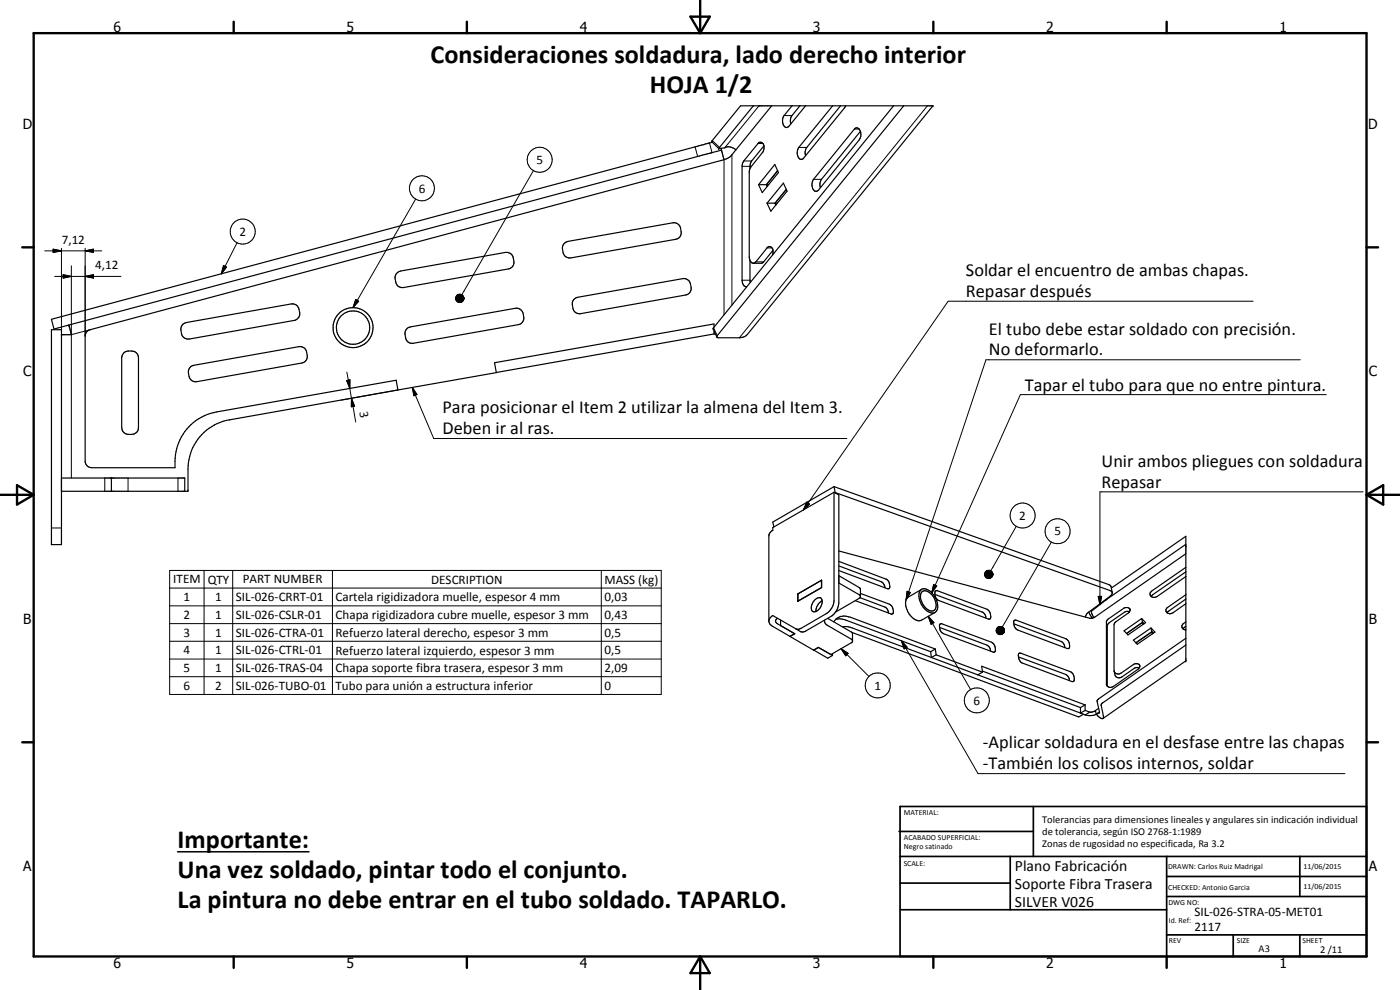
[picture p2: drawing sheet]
<svg xmlns="http://www.w3.org/2000/svg" width="420mm" height="297mm" viewBox="0 0 420 297" stroke-linecap="round" stroke-linejoin="round" font-family="sans-serif">
<g fill="none" stroke="#000" stroke-width=".35">
<path d="M226.1 31.7l-10.4 12.9M231.6 31.7l-12.4 15.2-1.9 1M237.7 31.7l-2.4 3a2.44 2.44 0 0 0 .7 3.6l.8-.5 5-6.1M240.1 31.7l-2.5 3.1-.4 1.5 .1 .9M249.9 31.7l-10.2 12.5a2.34 2.34 0 0 0 .7 3.6l.6-.2 12.8-15.9M252.3 31.7l-10.2 12.5a3.1 3.1 0 0 0-.3 2.5M256.6 38.6a1.14 1.14 0 0 1 1.2 0 1.14 1.14 0 0 1 .5 1.2v1l-.4 1.2-12.3 15a1.12 1.12 0 0 1-1.3 .2 1.12 1.12 0 0 1-.6-1.2v-.7l.3-1.3zM258.2 39.4l-11.7 14.4a2.89 2.89 0 0 0-.3 2.5M268.2 31.7l-54.1 66.7 1 2.7M271.2 31.7l-56.1 69.3 .1 .2 .3 .1h6.4l1.2-.2 1.2-.8 55.7-68.6h-57.8l-8.6 10.7 .2 .3-198.4 53.1 .8 2.9 200.3-53.7M213.8 42.7l1.9 1.9M215.7 44.6l1.8-.2a2.99 2.99 0 0 1 3.4 .6"/>
<path d="M216.4 44.5l.1 .5M216.5 45l.8 2.9M216.5 45.1h.1M217.3 47.9l-190.6 51.1-.7 .6-.4 .9v38.2a1.98 1.98 0 0 0 1.9 1.6h25a15.2 15.2 0 0 1 12.4-16.7l54-9.5 .5 2.9M225.1 50.5l-.2 .9v25.9a1.73 1.73 0 0 0 1.1 1.7M227.7 55.4h3M229.3 43.8l-3.7 4.5a2.89 2.89 0 0 0-.5 2.2M229.3 43.7a1 1 0 0 0-.7-.9 1 1 0 0 0-1.1 .3l-4.3 5.2-.5 1.6v34.2a1.75 1.75 0 0 0 1.4 1.9M229.3 43.7v1l-.3 .9-3.9 4.9M232.5 49.4l1.1 2.4-4.8 6-1.1-2.4zM233.4 51.2l-3.4 4.2 .3 .5M235.1 54.9l1.1 2.5-4.9 6-1.1-2.4z"/>
<path d="M236 56.8l-3.4 4.2 .2 .5M169.2 73.2l1.2-.8 31.6-5.6a2.44 2.44 0 0 1 2.5 3 1.98 1.98 0 0 1-1.7 2l-31.5 5.6a2.65 2.65 0 0 1-2.1-4.2zM225.1 78.1l.1 6.7M230.2 61h3M231.8 76.5a1.66 1.66 0 0 0-.9-2.5l-.7 .4-3.3 4.2-.9 .4M232 75.1l-2.9 3.6-.6 .3h-2.4M15.4 98.9h3v64.5h-3zM20.6 97.5l.8 2.9h-3M54.7 97.5l1.2-.7 31.5-5.6a2.56 2.56 0 0 1 2.5 2.1 2.56 2.56 0 0 1-1.6 2.8l-31.5 5.6a2.43 2.43 0 0 1-2.5-2.9zM119 82l1.2-.7 31.5-5.6a2.65 2.65 0 0 1 2.4 1.7 2.65 2.65 0 0 1-.6 2.9l-.9 .4-31.5 5.6a2.6 2.6 0 0 1-2.4-1.5 2.6 2.6 0 0 1 .3-2.8zM122 98.8l.5-.5 .7-.2 31.5-5.6a2.05 2.05 0 0 1 2.3 1.6 2.27 2.27 0 0 1-1.4 3.3l-31.6 5.6a1.94 1.94 0 0 1-2.3-1.6l-.2-1.3zM172.2 89.9l1.2-.7 31.5-5.6a2.26 2.26 0 0 1 2.5 2.6 2.03 2.03 0 0 1-1.6 2.3l-31.5 5.6a1.96 1.96 0 0 1-2.4-1.6l-.2-1.3z"/>
<path d="M214.3 98.2v-1l-65.9 11.6 .6 3M214.3 99.3v.9M37.2 105.8a2.84 2.84 0 0 1 4.2 .8l.2 21.7a2.4 2.4 0 0 1-3.4 2 2.09 2.09 0 0 1-1.7-2v-21l.1-.7zM57.2 110l1-.4 31.5-5.6a2.24 2.24 0 0 1 2.5 2.6 1.96 1.96 0 0 1-1.6 2.3l-31.5 5.6a2.27 2.27 0 0 1-2.6-2.6v-.7zM119.4 117l-50.6 9a15 15 0 0 0-12.4 14.7v6.7h-38M149 111.8l-29.6 5.2M214.3 100.2l-65.3 11.6M214.7 100.2h-.4M18.4 143.4h37v4M33.4 143.4v4M250.3 146l82.4 29.4 .7 .5 .4 1.9M250.3 147.7l1.4 .8v32.4a5.2 5.2 0 0 1-2.3 4.1l-7.9 4.5-1.1 .1-1.6-1"/>
<path d="M250.3 147.7v32.4a5 5 0 0 1-2.4 4l-7.5 4.4-.8 .3-.8-.2M250.3 147.7l-18.4 10.6v.8l-.8 .7-.3 .6-.1 26.1 .2 .5 .7 .7 5.5 3.2M250.3 146l-18.4 10.6 .3 1.5M250.3 146l.3 1.8M250.6 147.8l82.5 29.4a.76 .76 0 0 1 .7 .4 .76 .76 0 0 1-.2 .9l-6.9 5.2M250.6 147.8v.1M239.4 178.2h.1M239.5 178.2v2.1M246.5 174.1l-7 4.1M246.5 174.1h.1M246.6 176.3l-7.2 4.1v-2.2M246.6 176.3v-2.2l-7.2 4.1"/>
<path d="M246.6 176.3l-7.1 4M251.7 172.7l6.3 3.7 .2 .3v2.5l-7.4 4.4M251.7 169.8l12.9 4.8a2.19 2.19 0 0 1 1 1.8M251.7 168.4l14.1 5.3a2.17 2.17 0 0 1 1 2.9h-.5l-14.6-5.4M251.7 165.3l75.4 20.2 1.2-.2M251.7 174.9l6.1 3.5 .4 .5M258.1 179.3l7.4 2.8a2.14 2.14 0 0 1 1.1 1.8M258.2 178.1l8.7 3.2a2.23 2.23 0 0 1 .9 2.9l-.3 .1-10.8-4.1M276.1 177.2a2.26 2.26 0 0 1 3.4 .5 4.9 4.9 0 0 1 1.5 5.8 2.29 2.29 0 0 1-3.4-.7 5.2 5.2 0 0 1-1.5-5.6zM276.6 176.8l-4 2.4a3.3 3.3 0 0 0-.2 4.1 4.2 4.2 0 0 0 3.9 2.9l4.3-2.4M276.7 177.6a2.49 2.49 0 0 1 3.4 1.4 3.3 3.3 0 0 1 .3 4.1 2.17 2.17 0 0 1-2.9-1 3.9 3.9 0 0 1-.8-4.5zM280.6 178.4l14.2 5.2a2.01 2.01 0 0 1 1.1 1.9"/>
<path d="M280.7 177.3l.6-.1 15.1 5.7a2.28 2.28 0 0 1 .7 2.8h-.5l-15.1-5.6a2.33 2.33 0 0 1-.8-2.8zM333.5 176.4l22.4-15.5v37.4l-24.9 17.3M355.9 178.4l-5.5 3.8a.99 .99 0 0 0-.1 1.7M355.9 173l-8.7 6-.7 .2-1-.2M355.9 171.6l-10 6.9-.4 .5M355.9 179.7l-5.6 4.2M355.9 170.2l-10.3 7.1-.5 .9 .4 .8M355.9 166.2l-27.6 19.1M355.9 163.3l-23.8 16.5-4.5 3.6M230.7 186.2l.4-.8 .8-.7 6.9 3.9M233.3 185.5a.84 .84 0 0 0-.6 .9 .84 .84 0 0 0 .6 .8l5.2 2.9-1.4 .8M234.3 186.1v1.6l4.2 2.5-1.4 .8"/>
<path d="M237.1 191l11.3 6.5 1.4-.8M237.1 190.9v.1M239.5 180.3v.1M244.3 195l1.3-.7 4.2 2.4M244.5 180.1a1.19 1.19 0 0 1 1.1-.8 1.19 1.19 0 0 1 1.1 .8 3.2 3.2 0 0 1-2.1 3.5 1.19 1.19 0 0 1-1.1-.7 1.19 1.19 0 0 1 .1-1.2zM246.7 180.3a3.7 3.7 0 0 0-1.8 3.1M247.5 186.1l.1 .7 .5 .7 7.6 4.4 .2 .3M248.4 185.5l7.3 4.2 .2 .3v2.5l-.2 .3-6.3 3.6-3.8-2.2-1.4 .9M249.8 196.1v.6M250.2 186.6a3.8 3.8 0 0 1 5.1-1.4l25.4 9.5M250.9 185.8l1.4-.1 1.5 .4 25.5 9.4M252.9 188.1l1.3-.1 1.5 .4 68.6 25.6"/>
<path d="M255.6 189.7l67.9 25.3h.5l1.2-.7M279.3 195.5l.2 1.8 1.5-.8M280.7 194.7l.3 1.8M280.7 194.7l-1.4 .8M281 196.5l13.8 5.2M282 188.3l14.2 5.2a1.91 1.91 0 0 1 1.1 1.9M282.1 187.3l.4-.2 15.1 5.6a2.24 2.24 0 0 1 .9 2.9l-.4 .1-15-5.6a2.46 2.46 0 0 1-1-2.8zM304.2 187.2l14.2 5.2a2.06 2.06 0 0 1 1.2 1.9M304.4 186.2l.6-.1 14.9 5.5a2.21 2.21 0 0 1 .8 3h-.5l-15-5.7a2.38 2.38 0 0 1-.8-2.7zM305.6 197.1l14.2 5.3a2.06 2.06 0 0 1 1.2 1.8M305.8 196.1l.6-.1 14.9 5.5a2.24 2.24 0 0 1 .8 3h-.5l-15-5.7a2.48 2.48 0 0 1-.8-2.7zM326.7 183.7l-.6 .6-.4 .8"/>
<path d="M326.8 183.7l1 1.8M327.4 183.2l.2 .2M327.6 183.4l.1 .8 .6 1.1M337.3 189.3l5.3-3.7 1.2 1.2-5.3 3.7zM339 183.6l-.8-.2-.7 .3-4.7 3.2-.5 .7v18.3M339 182.6l-.6-.3-1 .1-4.8 3.4-.5 .7v19l.2 .4M339 182.6l.1 .6-.3 .6-4.1 2.9-.3 .5v14.2M339 182.6l.2 .5M340.1 192.1l5.3-3.7 1.2 1.3-5.3 3.6zM342 199.5l-.7-.4-1 .2-3.8 2.6a1.36 1.36 0 0 1-2.1-.5M342 199.5a.91 .91 0 0 1-.5 1.3l-7.5 5.3-.8 .1-.9-.3M342 199.5l.1 .4"/>
<path d="M342.6 185.6l.3 1.1M342.9 186.7l.4 .5M342.9 186.7l-4.8 3.3M342.9 186.7l.1 .7M345.4 188.4l.3 1.2M345.7 189.6l-4.8 3.3M345.7 189.6l.4 .4M345.7 189.6l.1 .6M355.9 188l-.9 .7M355.9 186.6l-.7 .5a1.03 1.03 0 0 0-.4 1.2 1.03 1.03 0 0 0 1.1 .7M355.9 181.1l-4.1 2.9-.8 .1-.7-.2M355.9 193.5l-25.1 17.5-.3 .7 .7 3.3-.2 .6"/>
<path d="M355.9 191.5l-26.2 18.2-.4 .7 .7 3.4-.5 .1M294.8 201.3l29.5 11M294.8 201.7l-1.4 .8M294.8 201.7l-.2-1.8 31.1 11.6M324.3 212.3v1.7M324.3 214l1.4 .5M325.7 211.5l-1.4 .8M325.7 211.5v1.6M325.7 213.1l-1.4 .9M325.7 213.1l1.4 .6M327.1 213.7l-1.4 .8M328.7 213.2l.3 1.1"/>
<path d="M328.7 213.2l-.4 .3-1.2 .2M329 214.3l-1.8 .4-1.5-.2M329.2 214.2a1.94 1.94 0 0 0 1.8 1.4M329.5 214l-.5 .3M329.7 212.5l-1 .7M341.9 200.4h-1.3l-3.8 2.7a1.34 1.34 0 0 1-2.2-.5l-.2-1.2"/>
<circle cx="105.9" cy="98.3" r="6"/>
<circle cx="105.9" cy="98.3" r="5"/>
</g>
<g fill="none" stroke="#000" stroke-width=".3">
<path d="M227.8 31.7l-10.3 12.7M235.3 34.7h2.4M256.4 38.7h1.5M278.3 31.7l-56.4 69.6M124.7 59.7l-18.8 32.6M160.1 51.2l-21.5 37.2M208.6 44.1l.8 2.8M212.9 42.9l.8 2.9M213.8 42.2l2.1 2M213.8 42.7h.1M217.3 47.9v46.5M219.7 46.4v45.1"/>
<path d="M222.7 49.9h2.4M223.2 48.3h2.4M227.5 43.1h1.5M239.7 44.2h2.4M244.2 53.8h2.3M13.4 75.3h17.2M15.9 74.8l2.5 .5-2.5 .4zM18.4 74.5v24.4M21.4 79.8v63.6M25.6 75.3l2.5-.5v.9zM25.6 74.5v26.3M67.1 79.7l.9 .4-1.6 2.1z"/>
<path d="M71.2 72.8l-4.8 9.4M226.9 78.6h2.3M230.2 74.4h1.5M16.4 82.9h19.9M19 82.4l2.4 .5-2.4 .5zM25.6 82.9l2.5-.5v1zM27 98.9l-5.6 1.5M106.8 89.9l.8 .5-1.7 1.9zM136.7 89.4l2.5 .1-2.5 .2zM136.7 89.7l2.5-.2-2.4 .4zM136.7 89.5h2.5M136.8 89.2l2.4 .3-2.5-.1z"/>
<path d="M136.8 89.9l2.4-.4-2.3 .7zM136.9 88.9l2.3 .6-2.4-.3zM136.9 90.2l2.3-.7-2.1 .9zM137.1 88.6l.1-.1 2 1zM137.1 88.6l2.1 .9-2.3-.6zM137.1 90.4l2.1-.9-2 1.1zM137.2 88.5l.3-.1 1.7 1.1zM137.2 90.6l2-1.1-1.7 1.2zM137.5 88.4l.2-.1 1.5 1.2zM137.5 90.7l1.7-1.2-1.5 1.3zM137.7 88.3h.3l1.2 1.2zM137.7 90.8l1.5-1.3-1.2 1.3z"/>
<path d="M138 88.3h.3l.9 1.2zM138.3 88.3l.9 1.2zM138.5 88.4l.7 1.1zM138.8 88.6l.4 .9zM139 88.8l.2 .7zM139.1 89l.1 .5zM139.2 89.5l-.9 1.2-.3 .1zM139.2 89.5l-.9 1.2zM139.2 89.5l-.7 1.1zM139.2 89.5l-.4 1zM139.2 89.5l-.2 .8zM139.2 89.5l-.1 .5z"/>
<path d="M139.2 89.5v.3zM214.2 98.3l1.1 2.4M222.7 84.1h2.4M376.1 90.4h-91.5l-43.5 62.6M104 114.2l1-.2v2.5zM104.1 111.6l1.4 7.9M105.5 119.5l.9 2.4-1 .1zM105.5 119.5l1.3 7.1M119.4 117l-17 3.1M123.7 116.2l1.4 2.2-.9 .3zM123.7 116.2l6.5 15.4h124M390.2 107.9h-94.3l-24 72.1"/>
<path d="M398 118.4h-91.8l-26.6 59.4M15.4 158.4h3M31.4 143.4v4M38.4 143.4v4M53.4 143.4v4M242.1 150.7l.8 .6-1.8 1.7zM305 157.9l-7.7 13.3M409.1 147.6h-79v33.8M50.9 171.2h147.5v37.2h-147.5zM50.9 176.4h147.5M61.2 171.2v37.2M69.8 171.2v37.2"/>
<path d="M99.8 171.2v37.2M180.5 171.2v37.2M272.2 177.4l1 .4-1.3 2.2zM280.2 175.4l.9 .4-1.5 2zM295.5 172.2l2.5 .1-2.5 .2zM295.5 172.5l2.5-.2-2.5 .4zM295.5 172.3h2.5M295.5 172l2.5 .3-2.5-.1zM295.5 172.7l2.5-.4-2.4 .7zM295.6 171.7l2.4 .6-2.5-.3zM295.6 173l2.4-.7-2.2 .9zM295.8 171.5l.2-.2 2 1z"/>
<path d="M295.8 171.5l2.2 .8-2.4-.6zM295.8 173.2l2.2-.9-2 1.1zM296 171.3l.2-.1 1.8 1.1zM296 173.4l2-1.1-1.8 1.2zM296.2 171.2l.3-.1 1.5 1.2zM296.2 173.5l1.8-1.2-1.5 1.3zM296.5 171.1h.2l1.3 1.2zM296.5 173.6l1.5-1.3-1.3 1.3zM296.7 171.1h.3l1 1.2zM297 171.1l1 1.2zM297.3 171.2l.7 1.1zM297.5 171.4l.5 .9z"/>
<path d="M297.7 171.6l.3 .7zM297.8 171.8l.2 .5zM298 172.3l-1 1.2-.3 .1zM298 172.3l-1 1.2zM298 172.3l-.7 1.1zM298 172.3l-.5 1zM298 172.3l-.3 .8zM298 172.3l-.2 .5zM298 172.3l-.1 .3zM315.5 162.6l-14.7 25.5M329.6 178.9h1l-.5 2.5zM50.9 181.8h147.5"/>
<path d="M50.9 187.1h147.5M50.9 192.4h147.5M50.9 197.7h147.5M252.4 194.6l2.1 1.4-.7 .8zM252.4 194.6l8.4 8.4M270.5 192.3l1.7 1.9-.9 .5zM270.5 192.3l23 39.8h110.1M278.6 184.9l1.7 1.9-.9 .5zM278.6 184.9l12.7 22M298.9 189.1l2.5 .1-2.5 .1zM298.9 189.3l2.5-.1-2.4 .4zM298.9 189.2h2.5"/>
<path d="M299 188.8l2.4 .4-2.5-.1zM299 189.6l2.4-.4-2.3 .6zM299.1 188.6l2.3 .6-2.4-.4zM299.1 189.8l2.3-.6-2.1 .8zM299.3 188.3l.2-.2 1.9 1.1zM299.3 188.3l2.1 .9-2.3-.6zM299.3 190l2.1-.8-1.9 1zM299.5 188.1l.3-.1 1.6 1.2zM299.5 190.2l1.9-1-1.6 1.2zM299.8 188h.2l1.4 1.2zM299.8 190.4l1.6-1.2-1.4 1.2zM300 188h.3l1.1 1.2z"/>
<path d="M300 190.4l1.4-1.2-1.1 1.2zM300.3 188h.3l.8 1.2zM300.6 188l.8 1.2zM300.8 188.1l.6 1.1zM301 188.2l.4 1zM301.2 188.4l.2 .8zM301.3 188.6l.1 .6zM301.4 189.2l-.8 1.2h-.3zM301.4 189.2l-.8 1.2zM301.4 189.2l-.6 1.1zM301.4 189.2l-.4 .9zM301.4 189.2l-.2 .7z"/>
<path d="M301.4 189.2l-.1 .5zM301.4 189.2v.3zM50.9 203h147.5"/>
<circle cx="126.6" cy="56.5" r="3.8"/>
<circle cx="162" cy="48" r="3.7"/>
<circle cx="72.8" cy="69.5" r="3.8"/>
<circle cx="306.9" cy="154.7" r="3.7"/>
<circle cx="317.4" cy="159.4" r="3.8"/>
<circle cx="263.4" cy="205.7" r="3.8"/>
<circle cx="293.2" cy="210.1" r="3.8"/>
</g>
<g fill="#000">
<circle cx="280" cy="31.7" r=".18"/>
<circle cx="213.6" cy="42.5" r=".18"/>
<circle cx="215.7" cy="44.6" r=".18"/>
<circle cx="20.6" cy="97.5" r=".18"/>
<circle cx="18.4" cy="100.4" r=".18"/>
<circle cx="355.9" cy="163.7" r=".18"/>
<circle cx="355.9" cy="198.3" r=".18"/>
</g>
<g fill="none" stroke="#000" stroke-width=".71">
<path d="M10.1 9.9h400v277.1h-400zM70.1 6.5v3.4M140.1 6.5v3.4M207.2 5h5.8l-2.9 4.9zM210.1 0v9.9M280.1 6.5v3.4M350.1 6.5v3.4M6.7 74.2h3.4M410.1 74.2h3.5M.1 148.5h10M5.1 145.6l5 2.9-5 2.9zM410.1 148.5h10"/>
<path d="M410.1 148.5l5-2.9v5.8zM6.7 222.7h3.4M410.1 222.7h3.5M70.1 287v3.4M140.1 287v3.4M210.1 287v10M210.1 287l2.9 5h-5.8zM280.1 287v3.4M350.1 287v3.4"/>
</g>
<g fill="none" stroke="#000" stroke-width=".51">
<path d="M269.8 249.5h40.3M270.1 242h140v45h-140zM270.1 257h140M303.2 257v16M310.1 242v15M350.1 257v30M390.1 257v12M270.1 265h33.1M270.1 273h80M350.1 269h60M350.1 263h60M350.1 280.5h60"/>
<path d="M370.1 280.5v6.5M390.1 280.5v6.5"/>
</g>
<g fill="#000">
<path d="M15.9 74.8l2.5 .5-2.5 .4zM25.6 75.3l2.5-.5v.9zM67.1 79.7l.9 .4-1.6 2.1zM19 82.4l2.4 .5-2.4 .5zM25.6 82.9l2.5-.5v1zM106.8 89.9l.8 .5-1.7 1.9zM139.1 89l.1 .5zM139 88.8l.2 .7zM138.8 88.6l.4 .9zM138.5 88.4l.7 1.1zM138.3 88.3l.9 1.2zM138 88.3h.3l.9 1.2z"/>
<path d="M137.7 88.3h.3l1.2 1.2zM137.5 88.4l.2-.1 1.5 1.2zM137.2 88.5l.3-.1 1.7 1.1zM137.1 88.6l.1-.1 2 1zM137.1 88.6l2.1 .9-2.3-.6zM136.9 88.9l2.3 .6-2.4-.3zM136.8 89.9l2.4-.4-2.3 .7zM136.9 90.2l2.3-.7-2.1 .9zM137.1 90.4l2.1-.9-2 1.1zM137.2 90.6l2-1.1-1.7 1.2zM137.5 90.7l1.7-1.2-1.5 1.3zM137.7 90.8l1.5-1.3-1.2 1.3z"/>
<path d="M139.2 89.5l-.9 1.2-.3 .1zM139.2 89.5l-.9 1.2zM139.2 89.5l-.7 1.1zM139.2 89.5l-.4 1zM139.2 89.5l-.2 .8zM139.2 89.5l-.1 .5zM139.2 89.5v.3zM104 114.2l1-.2v2.5zM123.7 116.2l1.4 2.2-.9 .3zM105.5 119.5l.9 2.4-1 .1zM242.1 150.7l.8 .6-1.8 1.7zM272.2 177.4l1 .4-1.3 2.2z"/>
<path d="M280.2 175.4l.9 .4-1.5 2zM297.8 171.8l.2 .5zM297.7 171.6l.3 .7zM297.5 171.4l.5 .9zM297.3 171.2l.7 1.1zM297 171.1l1 1.2zM296.7 171.1h.3l1 1.2zM296.5 171.1h.2l1.3 1.2zM296.2 171.2l.3-.1 1.5 1.2zM296 171.3l.2-.1 1.8 1.1zM295.8 171.5l.2-.2 2 1zM295.8 171.5l2.2 .8-2.4-.6z"/>
<path d="M295.6 171.7l2.4 .6-2.5-.3zM295.5 172.7l2.5-.4-2.4 .7zM295.6 173l2.4-.7-2.2 .9zM295.8 173.2l2.2-.9-2 1.1zM296 173.4l2-1.1-1.8 1.2zM296.2 173.5l1.8-1.2-1.5 1.3zM296.5 173.6l1.5-1.3-1.3 1.3zM298 172.3l-1 1.2-.3 .1zM298 172.3l-1 1.2zM298 172.3l-.7 1.1zM298 172.3l-.5 1zM298 172.3l-.3 .8z"/>
<path d="M298 172.3l-.2 .5zM298 172.3l-.1 .3zM329.6 178.9h1l-.5 2.5zM252.4 194.6l2.1 1.4-.7 .8zM270.5 192.3l1.7 1.9-.9 .5zM278.6 184.9l1.7 1.9-.9 .5zM301.3 188.6l.1 .6zM301.2 188.4l.2 .8zM301 188.2l.4 1zM300.8 188.1l.6 1.1zM300.6 188l.8 1.2zM300.3 188h.3l.8 1.2z"/>
<path d="M300 188h.3l1.1 1.2zM299.8 188h.2l1.4 1.2zM299.5 188.1l.3-.1 1.6 1.2zM299.3 188.3l.2-.2 1.9 1.1zM299.3 188.3l2.1 .9-2.3-.6zM299.1 188.6l2.3 .6-2.4-.4zM299 189.6l2.4-.4-2.3 .6zM299.1 189.8l2.3-.6-2.1 .8zM299.3 190l2.1-.8-1.9 1zM299.5 190.2l1.9-1-1.6 1.2zM299.8 190.4l1.6-1.2-1.4 1.2zM300 190.4l1.4-1.2-1.1 1.2z"/>
<path d="M301.4 189.2l-.8 1.2h-.3zM301.4 189.2l-.8 1.2zM301.4 189.2l-.6 1.1zM301.4 189.2l-.4 .9zM301.4 189.2l-.2 .7zM301.4 189.2l-.1 .5zM301.4 189.2v.3z"/>
</g>
<path d="M53.3 255.6h39.4" fill="none" stroke="#000" stroke-width=".46"/>
<path d="M136.7 89.3h2.5M136.7 89.7h2.5M295.5 172.1h2.5M295.5 172.5h2.5" fill="none" stroke="#000" stroke-width=".38"/>
<path d="M298.9 189h2.5M298.9 189.4h2.5" fill="none" stroke="#000" stroke-width=".42"/>
<g font-size="7.9">
<text x="129.2" y="18.8">Consideraciones soldadura, lado derecho interior</text>
<text x="195.1" y="27.8">HOJA 1/2</text>
<text x="53.3" y="254.4">Importante:</text>
<text x="53.3" y="263.4">Una vez soldado, pintar todo el conjunto.</text>
<text x="53.3" y="272.5">La pintura no debe entrar en el tubo soldado. TAPARLO.</text>
</g>
<g font-size="5.5">
<text x="289.9" y="82.8">Soldar el encuentro de ambas chapas.</text>
<text x="289.9" y="89.1">Repasar después</text>
<text x="296.8" y="100.4">El tubo debe estar soldado con precisión.</text>
<text x="296.8" y="106.6">No deformarlo.</text>
<text x="307.6" y="117.2">Tapar el tubo para que no entre pintura.</text>
<text x="132.8" y="124">Para posicionar el Item 2 utilizar la almena del Item 3.</text>
<text x="132.8" y="130.3">Deben ir al ras.</text>
<text x="330.6" y="140">Unir ambos pliegues con soldadura</text>
<text x="330.6" y="146.3">Repasar</text>
<text x="295" y="224.5">-Aplicar soldadura en el desfase entre las chapas</text>
<text x="295" y="230.8">-También los colisos internos, soldar</text>
</g>
<g font-size="4.7">
<text x="304.6" y="261.2">Plano Fabricación</text>
<text x="304.6" y="266.6">Soporte Fibra Trasera</text>
<text x="304.6" y="272">SILVER V026</text>
</g>
<g font-size="4.2">
<text x="34" y="9.6">6</text>
<text x="104" y="9.6">5</text>
<text x="174" y="9.6">4</text>
<text x="244" y="9.6">3</text>
<text x="314" y="9.6">2</text>
<text x="384" y="9.6">1</text>
<text x="6.8" y="38.7">D</text>
<text x="410.6" y="38.7">D</text>
<text x="7" y="112.9">C</text>
<text x="410.8" y="112.9">C</text>
<text x="7" y="187.1">B</text>
<text x="410.8" y="187.1">B</text>
<text x="7" y="261.4">A</text>
<text x="410.8" y="261.4">A</text>
<text x="34" y="290.4">6</text>
<text x="104" y="290.4">5</text>
<text x="174" y="290.4">4</text>
<text x="244" y="290.4">3</text>
<text x="314" y="290.4">2</text>
<text x="384" y="290.4">1</text>
</g>
<g font-size="3.9">
<text x="161" y="49.2">5</text>
<text x="125.7" y="57.8">6</text>
<text x="71.9" y="70.8">2</text>
<text x="18.5" y="73.2">7,12</text>
<text x="28.6" y="80.9">4,12</text>
<text x="107.9" y="123.7" transform="rotate(80 107.9 123.7)">3</text>
<text x="305.9" y="156">2</text>
<text x="316.4" y="160.7">5</text>
<text x="52" y="175">ITEM</text>
<text x="62.3" y="175.1">QTY</text>
<text x="72.9" y="175">PART NUMBER</text>
<text x="129.4" y="175.1">DESCRIPTION</text>
<text x="181.4" y="175.2">MASS (kg)</text>
<text x="55.1" y="180.4">1</text>
<text x="55.1" y="185.7">2</text>
<text x="64.6" y="180.4">1</text>
<text x="64.6" y="185.7">1</text>
<text x="70.8" y="180.4">SIL-026-CRRT-01</text>
<text x="70.8" y="185.7">SIL-026-CSLR-01</text>
<text x="100.7" y="180.5">Cartela rigidizadora muelle, espesor 4 mm</text>
<text x="100.7" y="185.8">Chapa rigidizadora cubre muelle, espesor 3 mm</text>
<text x="181.4" y="180.4">0,03</text>
<text x="181.4" y="185.7">0,43</text>
<text x="55.1" y="191">3</text>
<text x="64.6" y="191">1</text>
<text x="70.8" y="191">SIL-026-CTRA-01</text>
<text x="100.7" y="191.1">Refuerzo lateral derecho, espesor 3 mm</text>
<text x="181.4" y="191">0,5</text>
<text x="55.1" y="196.3">4</text>
<text x="64.6" y="196.3">1</text>
<text x="70.8" y="196.3">SIL-026-CTRL-01</text>
<text x="100.7" y="196.4">Refuerzo lateral izquierdo, espesor 3 mm</text>
<text x="181.4" y="196.3">0,5</text>
<text x="55.1" y="201.6">5</text>
<text x="64.6" y="201.7">1</text>
<text x="70.8" y="201.7">SIL-026-TRAS-04</text>
<text x="100.7" y="201.7">Chapa soporte fibra trasera, espesor 3 mm</text>
<text x="181.4" y="201.7">2,09</text>
<text x="55.1" y="207">6</text>
<text x="64.6" y="207">2</text>
<text x="70.8" y="207">SIL-026-TUBO-01</text>
<text x="100.7" y="207.1">Tubo para unión a estructura inferior</text>
<text x="181.4" y="207">0</text>
<text x="262.5" y="206.9">1</text>
<text x="292.2" y="211.4">6</text>
<text x="358.5" y="275">SIL-026-STRA-05-MET01</text>
<text x="358.5" y="279.4">2117</text>
</g>
<g font-size="3.1">
<text x="312.7" y="246.8">Tolerancias para dimensiones lineales y angulares sin indicación individual</text>
<text x="312.7" y="250.4">de tolerancia, según ISO 2768-1:1989</text>
<text x="312.7" y="254">Zonas de rugosidad no especificada, Ra 3.2</text>
<text x="377.7" y="285.6">A3</text>
<text x="396.2" y="285.9">2 /11</text>
</g>
<g font-size="2.4">
<text x="271.2" y="244.4">MATERIAL:</text>
<text x="271.3" y="252">ACABADO SUPERFICIAL:</text>
<text x="271.3" y="254.6">Negro satinado</text>
<text x="271.2" y="259.7">SCALE:</text>
<text x="350.6" y="260.8">DRAWN: Carlos Ruiz Madrigal</text>
<text x="391.2" y="260.6">11/06/2015</text>
<text x="350.6" y="267">CHECKED: Antonio Garcia</text>
<text x="391.2" y="266.7">11/06/2015</text>
<text x="350.6" y="271.4">DWG NO:</text>
<text x="350.8" y="276.9">Id. Ref:</text>
<text x="350.8" y="282.8">REV</text>
<text x="371.2" y="282.9">SIZE</text>
<text x="390.9" y="282.9">SHEET</text>
</g>
</svg>
